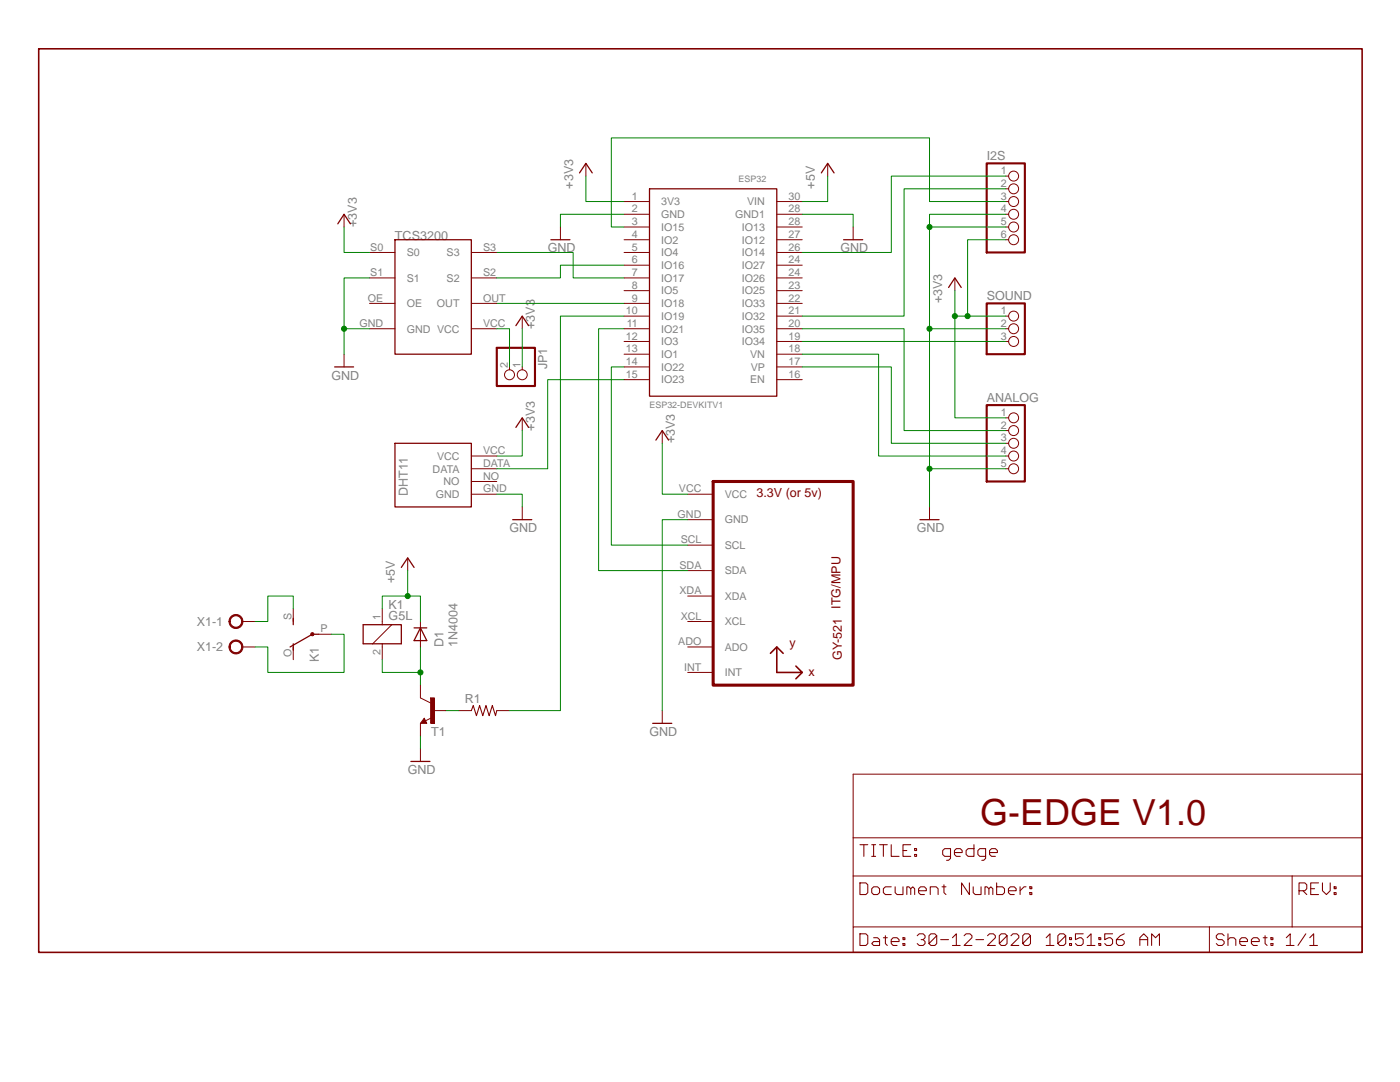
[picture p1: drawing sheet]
<svg xmlns="http://www.w3.org/2000/svg" width="279mm" height="216mm" viewBox="0 0 279 216" stroke-linecap="round" stroke-linejoin="round" font-family="sans-serif">
<path d="M7.7 9.7h264.1v180.3h-264.1zM153.8 130.4l1.2-1.3v5.1h5.1l-1.3-1.3M155 129.1l1.3 1.3M160.1 134.2l-1.3 1.2" fill="none" stroke="#800000" stroke-width=".32"/>
<g fill="none" stroke="#800000" stroke-width=".2">
<path d="M116.9 32.6v2.5M165.2 32.6v2.5M200.7 35.1h.6M200.7 37.7h.6M68.7 42.8v2.5M73.7 50.4h5.1M73.7 55.5h5.1M94.1 50.4h5M94.1 55.5h5M111.8 45.3v2.5M124.5 40.2h5.1M124.5 42.8h5.1"/>
<path d="M124.5 45.3h5.1M124.5 47.8h5.1M124.5 50.4h5.1M124.5 52.9h5.1M124.5 55.5h5.1M124.5 58h5.1M155 40.2h5.1M155 42.8h5.1M155 45.3h5.1M155 47.8h5.1M155 50.4h5.1M155 52.9h5.1"/>
<path d="M155 55.5h5.1M155 58h5.1M170.3 45.3v2.5M190.6 55.5v2.5M200.7 40.2h.6M200.7 42.8h.6M200.7 45.3h.6M200.7 47.8h.6M68.7 70.7v2.5M73.7 60.5h5.1M73.7 65.6h5.1M94.1 60.5h5"/>
<path d="M94.1 65.6h5M101.7 73.2v.6M104.2 63.1v2.5M104.2 73.2v.6M124.5 60.5h5.1M124.5 63.1h5.1M124.5 65.6h5.1M124.5 68.1h5.1M124.5 70.7h5.1M124.5 73.2h5.1M124.5 75.8h5.1M155 60.5h5.1"/>
<path d="M155 63.1h5.1M155 65.6h5.1M155 68.1h5.1M155 70.7h5.1M155 73.2h5.1M155 75.8h5.1M200.7 63.1h.6M200.7 65.6h.6M200.7 68.1h.6M94.1 91h5M94.1 93.5h5M94.1 96.1h5"/>
<path d="M94.1 98.6h5M104.2 83.4v2.5M137.2 98.6h5.1M200.7 91h.6M200.7 93.5h.6M200.7 83.4h.6M200.7 85.9h.6M200.7 88.5h.6M104.2 101.2v2.5M137.2 103.7h5.1M137.2 108.8h5.1M137.2 113.9h5.1"/>
<path d="M137.2 118.9h5.1M185.5 101.2v2.5M76.3 121.5v3.2M76.3 128.5v3.1M78.2 124.7l-3.8 3.8M137.2 124h5.1M137.2 129.1h5.1M137.2 134.2h5.1M170.3 167.2h101.5M170.3 174.8h101.5M257.9 174.8v10.2M170.3 185v-30.5h101.5v30.5"/>
<path d="M241.4 185v5M241.4 185h16.5M257.9 185h13.9v5h-101.5v-5h71.1"/>
<circle cx="202.3" cy="37.7" r="1"/>
<circle cx="202.3" cy="35.1" r="1"/>
<circle cx="202.3" cy="45.3" r="1"/>
<circle cx="202.3" cy="42.8" r="1"/>
<circle cx="202.3" cy="47.8" r="1"/>
<circle cx="202.3" cy="40.2" r="1"/>
<circle cx="101.7" cy="74.8" r="1"/>
<circle cx="104.2" cy="74.8" r="1"/>
<circle cx="202.3" cy="65.6" r="1"/>
<circle cx="202.3" cy="68.1" r="1"/>
<circle cx="202.3" cy="63.1" r="1"/>
<circle cx="202.3" cy="83.4" r="1"/>
<circle cx="202.3" cy="88.5" r="1"/>
<circle cx="202.3" cy="93.5" r="1"/>
<circle cx="202.3" cy="91" r="1"/>
<circle cx="202.3" cy="85.9" r="1"/>
</g>
<g fill="none" stroke="#800000" stroke-width=".21">
<path d="M171.6 176.2h1.2l.4 .4v1.5l-.4 .4h-1.2zM171.6 168.6h1.6M172.4 168.6v2.3M174 168.6h.8M174 170.9h.8M174.3 177h.8l.4 .3v.8l-.4 .4h-.8l-.3-.4v-.8zM174.3 168.6v2.3M175.5 168.6h1.6M176.3 168.6v2.3M177.9 177h-1.2l-.4 .3v.8l.4 .4h1.2M177.9 168.6v2.3h1.5M178.6 177v1.1l.4 .4h1.2v-1.5"/>
<path d="M180.2 169.7h.8M181 178.5v-1.5h.4l.4 .3v1.2M181.8 177.3l.4-.3 .3 .3v1.2M181.8 168.6h-1.6v2.3h1.6M182.5 169.3h.4v.4h-.4zM182.5 170.5h.4v.4h-.4zM183.3 177.7h1.6v-.4l-.4-.3h-.8l-.4 .3v.8l.4 .4h.8M185.7 178.5v-1.5h1.1l.4 .3v1.2M188 177h.8M188.4 176.6v1.5l.4 .4M189.7 170.9h-1.2l-.4-.4v-.8l.4-.4h1.2v2l-.4 .4h-.4M190.5 170.1h1.5v-.4l-.4-.4h-.7l-.4 .4v.8l.4 .4h.7"/>
<path d="M193.5 176.2v2.3l-1.6-2.3v2.3M194.2 177v1.1l.4 .4h1.2v-1.5M194.4 168.6v2.3h-1.2l-.4-.4v-.8l.4-.4h1.2M196.6 178.5v-1.5h.4l.4 .3v1.2M196.7 170.9h-1.2l-.3-.4v-.8l.3-.4h1.2v2l-.4 .4h-.4M197.4 177.3l.3-.3 .4 .3v1.2M197.5 170.1h1.6v-.4l-.5-.4h-.7l-.4 .4v.8l.4 .4h.7M198.9 176.2v2.3h1.2l.4-.4v-.8l-.4-.3h-1.2M201.3 177.7h1.5v-.4l-.4-.3h-.8l-.3 .3v.8l.3 .4h.8M203.6 177v1.5M204.8 177h-.4l-.8 .7M205.5 177h.4v.3h-.4z"/>
<path d="M205.5 178.1h.4v.4h-.4zM259.2 177.7h1.2l.4-.4v-.7l-.4-.4h-1.2v2.3M260 177.7l.8 .8M261.6 177.3h.8M263.1 176.2h-1.5v2.3h1.5M263.9 176.2v1.5l.8 .8 .8-.8v-1.5M266.3 177h.4v.3h-.4zM266.3 178.1h.4v.4h-.4zM171.6 186.3h1.2l.4 .4v1.6l-.4 .4h-1.2zM174.3 187.1h.8l.4 .4v1.2h-1.2l-.3-.4 .3-.4h1.2M176.3 187.1h.8M176.7 186.7v1.6l.4 .4"/>
<path d="M177.9 187.9h1.5v-.4l-.4-.4h-.8l-.3 .4v.8l.3 .4h.8M180.2 187.1h.4v.4h-.4zM180.2 188.3h.4v.4h-.4zM183 186.7l.5-.4h.7l.4 .4v.4l-.4 .4h-.4M184.2 187.5l.4 .4v.4l-.4 .4h-.7l-.5-.4M186.9 186.7l-1.5 1.6 .4 .4h.8l.3-.4v-1.6l-.3-.4h-.8l-.4 .4v1.6M187.7 187.5h1.6M190.1 187.1l.8-.8v2.4M190.1 188.7h1.5M192.4 186.7l.4-.4h.8l.4 .4v.4l-1.6 1.6h1.6M194.8 187.5h1.5M197.1 186.7l.4-.4h.7l.4 .4v.4l-1.5 1.6h1.5"/>
<path d="M201 186.7l-1.6 1.6 .4 .4h.8l.4-.4v-1.6l-.4-.4h-.8l-.4 .4v1.6M201.8 186.7l.4-.4h.7l.4 .4v.4l-1.5 1.6h1.5M205.7 186.7l-1.6 1.6 .4 .4h.8l.4-.4v-1.6l-.4-.4h-.8l-.4 .4v1.6M208.8 187.1l.7-.8v2.4M208.8 188.7h1.5M212.7 186.7l-1.6 1.6 .4 .4h.8l.4-.4v-1.6l-.4-.4h-.8l-.4 .4v1.6M213.5 187.1h.3v.4h-.3zM213.5 188.3h.3v.4h-.3zM216.2 186.3h-1.6v1.2l.8-.4h.4l.4 .4v.8l-.4 .4h-.8l-.4-.4M217 187.1l.7-.8v2.4M217 188.7h1.5M219.3 187.1h.4v.4h-.4z"/>
<path d="M219.3 188.3h.4v.4h-.4zM222 186.3h-1.5v1.2l.8-.4h.3l.4 .4v.8l-.4 .4h-.7l-.4-.4M224.4 186.3l-.8 .4-.8 .8v.8l.4 .4h.8l.4-.4v-.4l-.4-.4h-1.2M227.5 188.7v-1.6l.8-.8 .7 .8v1.6M227.5 187.5h1.5M229.8 188.7v-2.4l.8 .8 .8-.8v2.4M244.3 186.7l-.4-.4h-.8l-.4 .4v.4l.4 .4h.8l.4 .4v.4l-.4 .4h-.8l-.4-.4M245.1 187.5l.4-.4h.8l.3 .4v1.2M245.1 186.3v2.4M247.4 187.9h1.6v-.4l-.4-.4h-.8l-.4 .4v.8l.4 .4h.8M249.7 187.9h1.6v-.4l-.4-.4h-.8l-.4 .4v.8l.4 .4h.8M252.1 187.1h.8"/>
<path d="M252.5 186.7v1.6l.4 .4M253.6 187.1h.4v.4h-.4zM253.6 188.3h.4v.4h-.4zM256.7 187.1l.8-.8v2.4M256.7 188.7h1.6M260.6 186.3l-1.6 2.4M261.4 187.1l.8-.8v2.4M261.4 188.7h1.5"/>
</g>
<g fill="none" stroke="#800000" stroke-width=".25">
<path d="M115.7 34.5l1.2-1.9 1.3 1.9M129.6 37.7h25.4v41.4h-25.4zM163.9 34.5l1.3-1.9 1.3 1.9M67.4 44.7l1.3-1.9 1.2 1.9M78.8 47.8h15.3v22.9h-15.3zM109.9 47.8h3.8M168.4 47.8h3.8M189.3 57.4l1.3-1.9 1.2 1.9M66.8 73.2h3.8M103 65l1.2-1.9 1.3 1.9M78.8 88.5h15.3v12.7h-15.3zM103 85.3l1.2-1.9 1.3 1.9"/>
<path d="M102.3 103.7h3.8M183.6 103.7h3.8M58.5 123.4v1.3M58.5 128.5v1.2M63.6 126.6h-1.3l-4.4 2.5M72.5 124.7h7.6v3.8h-7.6z"/>
</g>
<path d="M142.3 96.1h28v40.6h-28z" fill="none" stroke="#800000" stroke-width=".61"/>
<path d="M196.9 32.6h7.6v17.8h-7.6zM99.1 69.4h7.7v7.6h-7.7zM196.9 60.5h7.6v10.2h-7.6zM196.9 80.8h7.6v15.3h-7.6z" fill="none" stroke="#800000" stroke-width=".42"/>
<circle cx="62.3" cy="126.6" r=".33" fill="#800000"/>
<g fill="none" stroke="#800000" stroke-width=".2">
<path d="M81.4 111.3v2.6M58.5 121.5v2.5M58.5 129.1v2.5M63.6 126.6h2.5M83.9 124v5.1M83.9 139.3l2 1M84.7 143.3l.5 1h-1.3zM86.1 143.2l-1.2 .6"/>
<circle cx="62.3" cy="126.6" r=".33"/>
</g>
<path d="M80.1 113.2l1.3-1.9 1.2 1.9M82.6 125.3h2.6M83.9 125.3l1.3 2.5h-2.6zM84.7 143.8l-.2 .3h.4l-.2-.5-.5 .6h.7" fill="none" stroke="#800000" stroke-width=".25"/>
<path d="M85.9 139.3h.8v5h-.8z" fill="#800000"/>
<path d="M83.9 136.7v2.6M85.9 139.3h.8v5h-.8zM85.9 139.3h.1M83.9 149.4v2.5M83.9 144.3v2.6M86.4 141.8h2.6" fill="none" stroke="#800000" stroke-width=".2"/>
<path d="M82 151.9h3.8" fill="none" stroke="#800000" stroke-width=".25"/>
<path d="M46.2 122.9a1.4 1.4 0 0 1 2.2 .5 1.4 1.4 0 0 1-1 2 1.4 1.4 0 0 1-1.7-1.4h.3a1.15 1.15 0 0 1 1.6-1 1.15 1.15 0 0 1 .2 2 1.15 1.15 0 0 1-1.8-.7v-.3h-.3v-.3z" fill-rule="evenodd" fill="#800000"/>
<path d="M46.2 122.9a1.4 1.4 0 0 1 2.2 .5 1.4 1.4 0 0 1-1 2 1.4 1.4 0 0 1-1.7-1.4h.3a1.15 1.15 0 0 1 1.6-1 1.15 1.15 0 0 1 .2 2 1.15 1.15 0 0 1-1.8-.7v-.3h-.3v-.3zM48.4 124h2.5" fill="none" stroke="#800000" stroke-width=".2"/>
<path d="M46.2 128a1.4 1.4 0 0 1 2.2 .5 1.4 1.4 0 0 1-1 1.9 1.4 1.4 0 0 1-1.7-1.3h.3a1.15 1.15 0 0 1 1.6-1 1.15 1.15 0 0 1 .2 2 1.15 1.15 0 0 1-1.8-.7v-.3h-.3v-.4z" fill-rule="evenodd" fill="#800000"/>
<path d="M132.2 85.9v2.6M46.2 128a1.4 1.4 0 0 1 2.2 .5 1.4 1.4 0 0 1-1 1.9 1.4 1.4 0 0 1-1.7-1.3h.3a1.15 1.15 0 0 1 1.6-1 1.15 1.15 0 0 1 .2 2 1.15 1.15 0 0 1-1.8-.7v-.3h-.3v-.4zM48.4 129.1h2.5M91.5 141.8h2.6M99.1 141.8h2.6M132.2 141.8v2.5" fill="none" stroke="#800000" stroke-width=".2"/>
<path d="M94.1 141.8l.3-1 .7 2 .6-2 .7 2 .6-2 .6 2 .7-2 .6 2 .2-1" fill="none" stroke="#800000" stroke-width=".21"/>
<path d="M130.9 87.8l1.3-1.9 1.2 1.9M130.3 144.3h3.8" fill="none" stroke="#800000" stroke-width=".25"/>
<path d="M116.9 35.1v5.1h7.6M190.6 58v5.1h10.1M99.1 65.6h2.6v7.6M160.1 68.1h40.6M190.6 63.1v20.3h10.1" fill="none" stroke="#008000" stroke-width=".2"/>
<circle cx="190.6" cy="63.1" r=".51" fill="#008000"/>
<g fill="none" stroke="#008000" stroke-width=".2">
<path d="M200.7 47.8h-7.6v15.3"/>
<circle cx="190.6" cy="63.1" r=".51"/>
</g>
<circle cx="193.1" cy="63.1" r=".51" fill="#008000"/>
<g fill="none" stroke="#008000" stroke-width=".2">
<path d="M68.7 45.3v5.1h5M124.5 42.8h-12.7v2.5M160.1 42.8h10.2v2.5M104.2 65.6v7.6M200.7 65.6h-15.2v35.6M104.2 85.9v5.1h-5.1M132.2 88.5v10.1h5M185.5 93.5h15.2"/>
<circle cx="193.1" cy="63.1" r=".51"/>
</g>
<circle cx="185.5" cy="93.5" r=".51" fill="#008000"/>
<g fill="none" stroke="#008000" stroke-width=".2">
<path d="M200.7 45.3h-15.2v20.3"/>
<circle cx="185.5" cy="93.5" r=".51"/>
</g>
<circle cx="185.5" cy="65.6" r=".51" fill="#008000"/>
<g fill="none" stroke="#008000" stroke-width=".2">
<path d="M200.7 42.8h-15.2v2.5"/>
<circle cx="185.5" cy="65.6" r=".51"/>
</g>
<circle cx="185.5" cy="45.3" r=".51" fill="#008000"/>
<g fill="none" stroke="#008000" stroke-width=".2">
<path d="M73.7 55.5h-5v10.1M73.7 65.6h-5v5.1"/>
<circle cx="185.5" cy="45.3" r=".51"/>
</g>
<circle cx="68.7" cy="65.6" r=".51" fill="#008000"/>
<g fill="none" stroke="#008000" stroke-width=".2">
<path d="M165.2 35.1v5.1h-5.1M99.1 98.6h5.1v2.6M81.4 113.9v5M137.2 103.7h-5v38.1M76.3 121.5v-2.6h7.6v5.1M83.9 146.9v2.5"/>
<circle cx="68.7" cy="65.6" r=".51"/>
</g>
<circle cx="81.4" cy="118.9" r=".51" fill="#008000"/>
<g fill="none" stroke="#008000" stroke-width=".2">
<path d="M99.1 50.4h15.3v5.1h10.1M124.5 52.9h-12.7v2.6h-12.7M99.1 60.5h25.4M124.5 75.8h-15.2v17.7h-10.2M83.9 129.1v5.1h-7.6v-2.6M83.9 134.2v2.5"/>
<circle cx="81.4" cy="118.9" r=".51"/>
</g>
<circle cx="83.9" cy="134.2" r=".51" fill="#008000"/>
<g fill="none" stroke="#008000" stroke-width=".2">
<path d="M200.7 37.7h-20.3v25.4h-20.3M200.7 35.1h-22.8v15.3h-17.8M200.7 40.2h-15.2v-12.7h-63.5v17.8h2.5M124.5 73.2h-2.5v35.6h15.2M124.5 65.6h-5v48.3h17.7M124.5 63.1h-12.7v78.7h-10.1M160.1 65.6h20.3v20.3h20.3M160.1 73.2h17.8v15.3h22.8M160.1 70.7h15.2v20.3h25.4M58.5 121.5v-2.6h-5.1v5.1h-2.5M66.1 126.6h2.6v7.6h-15.3v-5.1h-2.5M89 141.8h2.5"/>
<circle cx="83.9" cy="134.2" r=".51"/>
</g>
<text font-size="7.2" fill="#800000" x="195.6" y="164.6">G-EDGE V1.0</text>
<g font-size="2.5" fill="#808080">
<text x="196.9" y="32">I2S</text>
<text x="114.4" y="37.7" transform="rotate(-90 114.4 37.7)">+3V3</text>
<text x="162.6" y="37.7" transform="rotate(-90 162.6 37.7)">+5V</text>
<text x="71.2" y="45.3" transform="rotate(-90 71.2 45.3)">+3V3</text>
<text x="78.8" y="47.8">TCS3200</text>
<text x="109.3" y="50.4">GND</text>
<text x="167.7" y="50.4">GND</text>
<text x="196.9" y="59.9">SOUND</text>
<text x="106.8" y="65.6" transform="rotate(-90 106.8 65.6)">+3V3</text>
<text x="188" y="60.5" transform="rotate(-90 188 60.5)">+3V3</text>
<text x="66.1" y="75.8">GND</text>
<text x="109.2" y="73.7" transform="rotate(-90 109.2 73.7)">JP1</text>
<text x="196.9" y="80.2">ANALOG</text>
<text x="106.8" y="85.9" transform="rotate(-90 106.8 85.9)">+3V3</text>
<text x="134.7" y="88.5" transform="rotate(-90 134.7 88.5)">+3V3</text>
<text x="81.4" y="99" transform="rotate(-90 81.4 99)">DHT11</text>
<text x="101.7" y="106.2">GND</text>
<text x="183" y="106.2">GND</text>
<text x="78.8" y="116.4" transform="rotate(-90 78.8 116.4)">+5V</text>
<text x="39.3" y="124.9">X1-1</text>
<text x="77.6" y="121.5">K1</text>
<text x="77.6" y="123.6">G5L</text>
<text x="39.3" y="130">X1-2</text>
<text x="88.5" y="129.1" transform="rotate(-90 88.5 129.1)">D1</text>
<text x="91.3" y="129.1" transform="rotate(-90 91.3 129.1)">1N4004</text>
<text x="63.6" y="132.2" transform="rotate(-90 63.6 132.2)">K1</text>
<text x="92.8" y="140.3">R1</text>
<text x="86" y="146.9">T1</text>
<text x="129.6" y="146.9">GND</text>
<text x="81.4" y="154.5">GND</text>
</g>
<g font-size="2.5" fill="#800000">
<text x="151" y="99.1">3.3V (or 5v)</text>
<text x="167.7" y="121.5" transform="rotate(-90 167.7 121.5)">ITG/MPU</text>
<text x="157.6" y="129.1">y</text>
<text x="168" y="131.6" transform="rotate(-90 168 131.6)">GY-521</text>
<text x="161.4" y="134.9">x</text>
</g>
<g font-size="2.1" fill="#808080">
<text x="199.7" y="34.8">1</text>
<text x="126.1" y="39.9">1</text>
<text x="132" y="41">3V3</text>
<text x="149.1" y="41">VIN</text>
<text x="157.4" y="39.9">30</text>
<text x="199.7" y="37.3">2</text>
<text x="199.7" y="39.9">3</text>
<text x="126.1" y="42.4">2</text>
<text x="126.1" y="44.9">3</text>
<text x="126.1" y="47.5">4</text>
<text x="132" y="43.5">GND</text>
<text x="132" y="46.1">IO15</text>
<text x="146.7" y="43.5">GND1</text>
<text x="148" y="46.1">IO13</text>
<text x="157.4" y="47.5">27</text>
<text x="157.4" y="44.9">28</text>
<text x="157.4" y="42.4">28</text>
<text x="199.7" y="42.4">4</text>
<text x="199.7" y="44.9">5</text>
<text x="199.7" y="47.5">6</text>
<text x="73.9" y="50">S0</text>
<text x="81.2" y="51.1">S0</text>
<text x="89.1" y="51.1">S3</text>
<text x="96.4" y="50">S3</text>
<text x="126.1" y="50">5</text>
<text x="126.1" y="52.6">6</text>
<text x="132" y="48.6">IO2</text>
<text x="132" y="51.1">IO4</text>
<text x="132" y="53.7">IO16</text>
<text x="148" y="53.7">IO27</text>
<text x="148" y="51.1">IO14</text>
<text x="148" y="48.6">IO12</text>
<text x="157.4" y="52.6">24</text>
<text x="157.4" y="50">26</text>
<text x="73.9" y="55.1">S1</text>
<text x="81.2" y="56.2">S1</text>
<text x="89.1" y="56.2">S2</text>
<text x="96.4" y="55.1">S2</text>
<text x="126.1" y="55.1">7</text>
<text x="126.1" y="57.6">8</text>
<text x="132" y="56.2">IO17</text>
<text x="132" y="58.8">IO5</text>
<text x="148" y="58.8">IO25</text>
<text x="148" y="56.2">IO26</text>
<text x="157.4" y="57.6">23</text>
<text x="157.4" y="55.1">24</text>
<text x="71.7" y="65.3">GND</text>
<text x="73.4" y="60.2">OE</text>
<text x="81.2" y="61.3">OE</text>
<text x="87.2" y="61.3">OUT</text>
<text x="96.4" y="60.2">OUT</text>
<text x="96.4" y="65.3">VCC</text>
<text x="124.9" y="62.7">10</text>
<text x="125.1" y="65.3">11</text>
<text x="126.1" y="60.2">9</text>
<text x="132" y="61.3">IO18</text>
<text x="132" y="63.8">IO19</text>
<text x="148" y="63.8">IO32</text>
<text x="148" y="61.3">IO33</text>
<text x="157.4" y="65.3">20</text>
<text x="157.4" y="62.7">21</text>
<text x="157.4" y="60.2">22</text>
<text x="199.7" y="62.7">1</text>
<text x="199.7" y="65.3">2</text>
<text x="81.2" y="66.4">GND VCC</text>
<text x="124.9" y="67.8">12</text>
<text x="124.9" y="70.3">13</text>
<text x="132" y="66.4">IO21</text>
<text x="132" y="68.9">IO3</text>
<text x="132" y="71.4">IO1</text>
<text x="148" y="68.9">IO34</text>
<text x="148" y="66.4">IO35</text>
<text x="149.7" y="71.4">VN</text>
<text x="157.4" y="70.3">18</text>
<text x="157.4" y="67.8">19</text>
<text x="199.7" y="67.8">3</text>
<text x="101.3" y="73.4" transform="rotate(-90 101.3 73.4)">2</text>
<text x="103.9" y="73.4" transform="rotate(-90 103.9 73.4)">1</text>
<text x="124.9" y="72.9">14</text>
<text x="124.9" y="75.4">15</text>
<text x="132" y="74">IO22</text>
<text x="132" y="76.5">IO23</text>
<text x="149.7" y="76.5">EN</text>
<text x="149.8" y="74">VP</text>
<text x="157.4" y="75.4">16</text>
<text x="157.4" y="72.9">17</text>
<text x="199.7" y="83">1</text>
<text x="199.7" y="85.6">2</text>
<text x="199.7" y="88.1">3</text>
<text x="86.3" y="94.3">DATA</text>
<text x="87.2" y="91.8">VCC</text>
<text x="96.4" y="90.6">VCC</text>
<text x="96.4" y="93.2">DATA</text>
<text x="96.4" y="95.7">NO</text>
<text x="199.7" y="90.6">4</text>
<text x="199.7" y="93.2">5</text>
<text x="87" y="99.4">GND</text>
<text x="88.5" y="96.8">NO</text>
<text x="96.4" y="98.3">GND</text>
<text x="135.5" y="98.3">VCC</text>
<text x="144.7" y="99.4">VCC</text>
<text x="135.2" y="103.3">GND</text>
<text x="144.7" y="104.5">GND</text>
<text x="135.6" y="113.5">SDA</text>
<text x="135.8" y="108.4">SCL</text>
<text x="144.7" y="109.5">SCL</text>
<text x="135.6" y="118.6">XDA</text>
<text x="144.7" y="114.6">SDA</text>
<text x="144.7" y="119.7">XDA</text>
<text x="58.2" y="123.7" transform="rotate(-90 58.2 123.7)">S</text>
<text x="75.9" y="123.7" transform="rotate(-90 75.9 123.7)">1</text>
<text x="135.9" y="123.7">XCL</text>
<text x="144.7" y="124.8">XCL</text>
<text x="58.2" y="131.1" transform="rotate(-90 58.2 131.1)">O</text>
<text x="63.9" y="126.2">P</text>
<text x="75.9" y="130.6" transform="rotate(-90 75.9 130.6)">2</text>
<text x="135.4" y="128.7">ADO</text>
<text x="144.7" y="129.9">ADO</text>
<text x="136.5" y="133.8">INT</text>
<text x="144.7" y="134.9">INT</text>
</g>
<g font-size="1.8" fill="#808080">
<text x="147.4" y="36.4">ESP32</text>
<text x="129.6" y="81.5">ESP32-DEVKITV1</text>
</g>
</svg>
